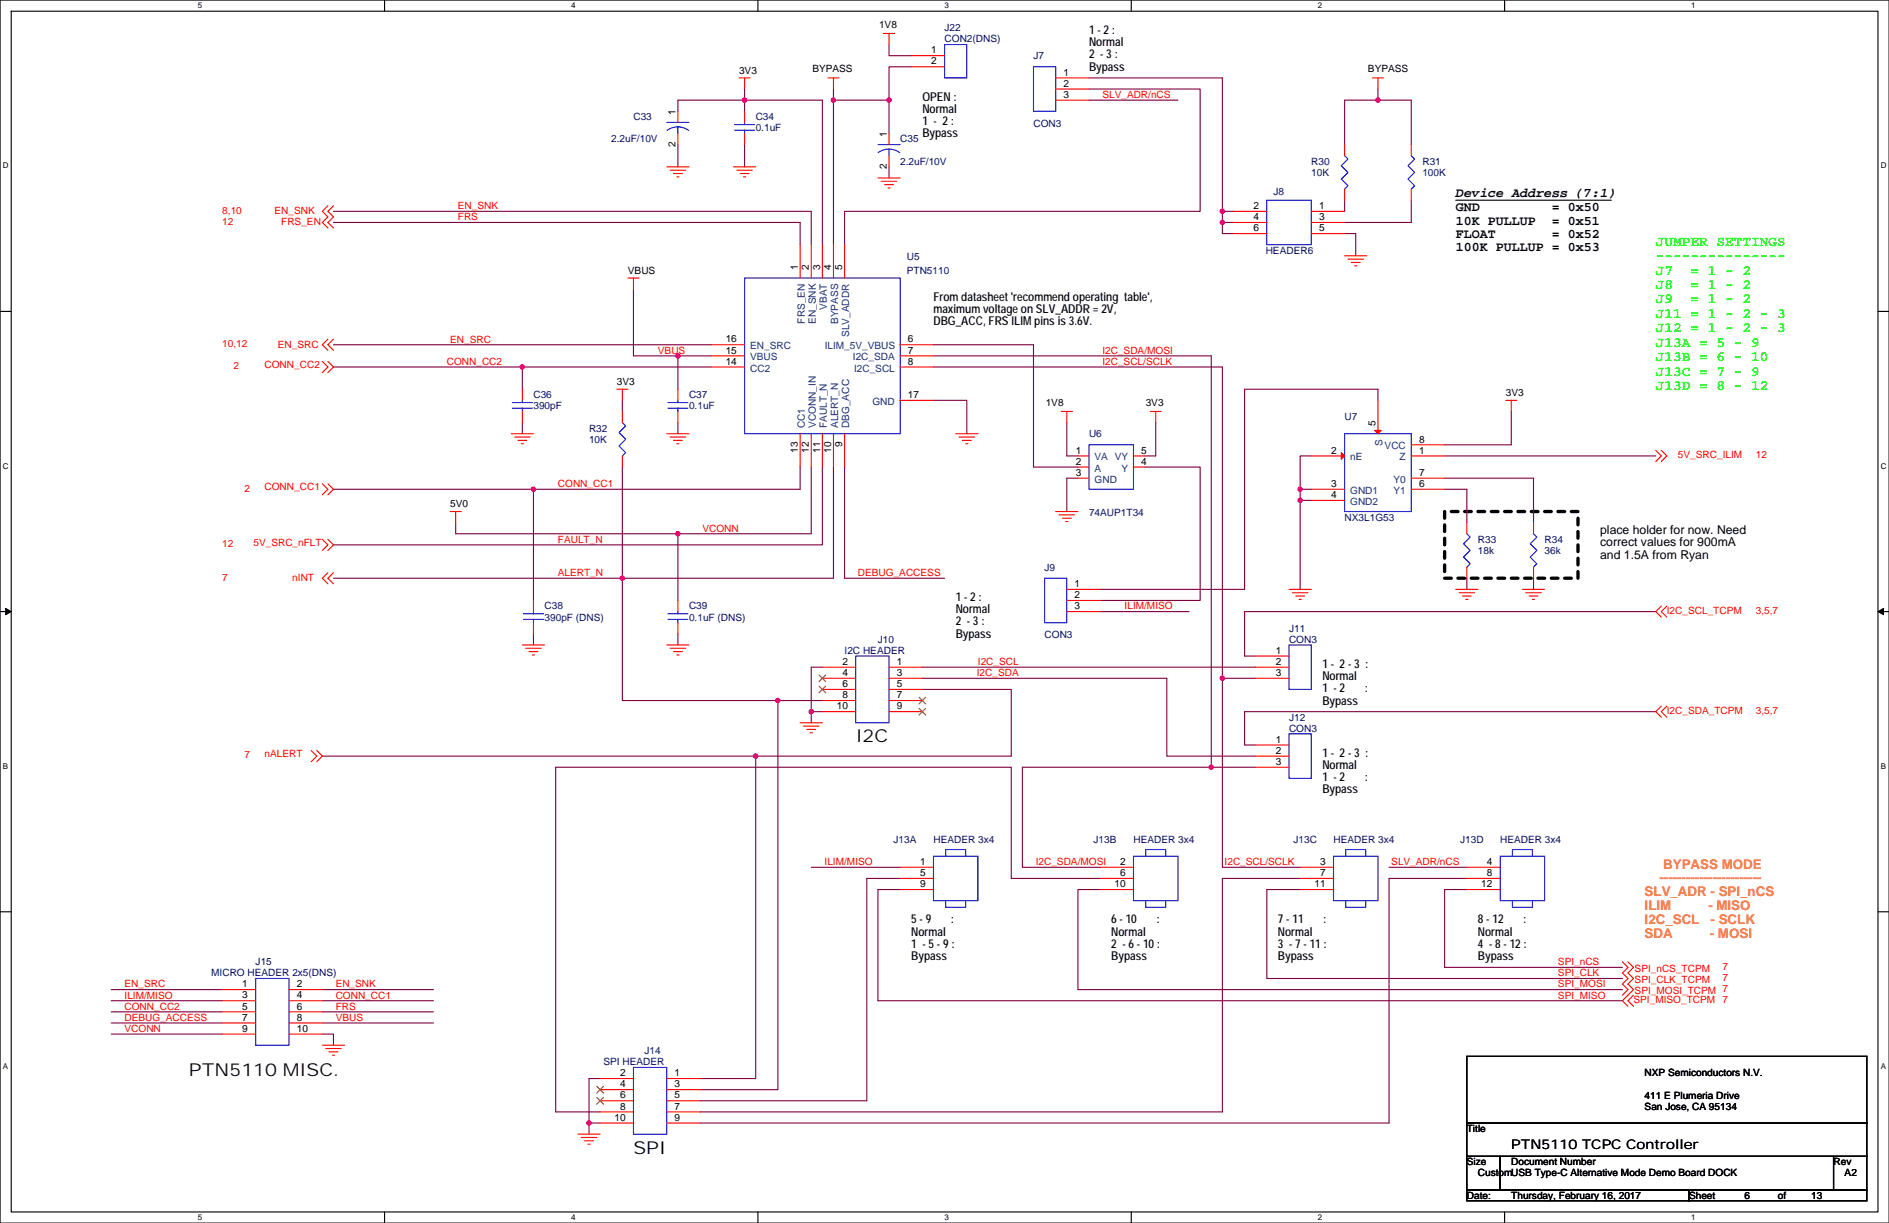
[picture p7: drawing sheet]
<svg xmlns="http://www.w3.org/2000/svg" width="432mm" height="279mm" viewBox="0 0 432 279" stroke-linecap="round" stroke-linejoin="round" font-family="sans-serif">
<path d="M0 0h431.8v279.4h-431.8zM2.6 2.6h426.7v274.3h-426.7z" fill="none" stroke="#000" stroke-width=".25"/>
<g fill="#fff">
<path d="M45.2 .3h1v2h-1z"/>
<path d="M45.2 277.1h1v2.1h-1z"/>
</g>
<path d="M87.9 0v2.6M87.9 276.9v2.5" fill="none" stroke="#000" stroke-width=".25"/>
<g fill="#fff">
<path d="M130.6 .3h1v2h-1z"/>
<path d="M130.6 277.1h1v2.1h-1z"/>
</g>
<path d="M173.2 0v2.6M173.2 276.9v2.5" fill="none" stroke="#000" stroke-width=".25"/>
<g fill="#fff">
<path d="M215.9 .3h1v2h-1z"/>
<path d="M215.9 277.1h1v2.1h-1z"/>
</g>
<path d="M258.6 0v2.6M258.6 276.9v2.5" fill="none" stroke="#000" stroke-width=".25"/>
<g fill="#fff">
<path d="M301.3 .3h1v2h-1z"/>
<path d="M301.3 277.1h1v2.1h-1z"/>
</g>
<path d="M343.9 0v2.6M343.9 276.9v2.5" fill="none" stroke="#000" stroke-width=".25"/>
<g fill="#fff">
<path d="M386.6 .3h1v2h-1z"/>
<path d="M386.6 277.1h1v2.1h-1z"/>
<path d="M.7 36.9h1.2v2h-1.2z"/>
<path d="M429.9 36.9h1.3v2h-1.3z"/>
<path d="M.7 105.4h1.2v2.1h-1.2z"/>
<path d="M429.9 105.4h1.3v2.1h-1.3z"/>
</g>
<path d="M0 71.1h2.6M429.3 71.1h2.5" fill="none" stroke="#000" stroke-width=".25"/>
<g fill="#fff">
<path d="M.7 174h1.2v2h-1.2z"/>
<path d="M429.9 174h1.2v2h-1.2z"/>
</g>
<path d="M0 139.7h2.6M429.3 139.7h2.5" fill="none" stroke="#000" stroke-width=".25"/>
<path d="M1.3 139l1.3 .7-1.3 .7zM429.3 139.7l1.3-.7v1.4z" fill="#000" stroke="#000" stroke-width=".23"/>
<g fill="#fff">
<path d="M.7 242.6h1.2v2h-1.2z"/>
<path d="M429.9 242.6h1.2v2h-1.2z"/>
</g>
<path d="M332.8 45.7h35.5M0 208.3h2.6M429.3 208.3h2.5M335.3 241.3h91.4v15.3h-91.4zM335.3 256.6h91.4v7.6h-91.4zM335.3 271.8h50.8v2.5h-50.8zM335.3 264.2h7.6v7.6h-7.6zM342.9 264.2h76.2v7.6h-76.2zM386.1 271.8h40.6v2.5h-40.6zM419.1 264.2h7.6v7.6h-7.6z" fill="none" stroke="#000" stroke-width=".25"/>
<path d="M330.2 116.9h30.5v15.2h-30.5z" fill="none" stroke="#000" stroke-width=".76" stroke-dasharray="1.5 1.5"/>
<g fill="none" stroke="#800040" stroke-width=".25">
<path d="M203.2 10.2v2.5h5.1M208.3 15.3h-5.1v7.6M248.9 17.8h30.5v30.5M155 33v5.1M170.2 33v5.1M170.2 22.9h-15.2v2.5M170.2 20.3v2.6M170.2 22.9v2.5M170.2 22.9h17.8v33M190.5 20.3v2.6M190.5 22.9v33M190.5 22.9h12.7"/>
<path d="M203.2 38.1v2.6M203.2 22.9v7.6M248.9 22.9h20.4M248.9 20.3h25.4v28h-81.2v7.6M315 22.9h7.6v10.1M315 20.3v2.6M315 22.9h-7.6v10.1M76.2 48.3h109.2v7.6M76.2 50.8h106.7v5.1M279.4 48.3v2.5M279.4 50.8v2.6h2.6M279.4 48.3h2.6"/>
<path d="M279.4 50.8h2.6M307.4 45.7v2.6M307.4 53.4h2.5v5M322.6 45.7v5.1h-15.2M76.2 78.8h86.4M144.8 66.1v15.2h10.2M213.4 78.8h22.8v27.9h10.2M76.2 83.8h43.2M119.4 96.5v2.6M142.3 91.5v2.5M155 96.5v2.6M162.6 83.8h-43.2v5.1"/>
<path d="M162.6 81.3h-7.6v7.6M213.4 81.3h63.5v94h10.1M213.4 91.5h7.6v7.6M213.4 83.8h66v71.2h7.6M243.9 96.5v7.7h2.5M264.2 96.5v7.7h-2.6M315 91.5v-2.6h-30.5v45.7h-33M345.5 94v7.6h-15.3M76.2 111.8h45.7M104.2 119.4v2.5h50.8M142.3 106.7v25.4M182.9 106.7v5.1h-61v25.4"/>
<path d="M185.4 106.7v15.2h-30.4v15.3M188 106.7v17.8h-111.8M190.5 106.7v25.4h-48.2M193.1 106.7v25.4h22.8M246.4 109.2h-2.5v7.7M261.6 106.7h12.7v30.5h-22.8M297.2 111.8v2.5M297.2 111.8h2.5M299.7 104.2h-2.5v7.6M299.7 114.3h-2.5v20.3M330.2 111.8h5.1v7.6M330.2 109.2h20.3v10.2"/>
<path d="M330.2 104.2h48.3M76.2 132.1h66.1M142.3 132.1v27.9h35.5M251.5 139.7h20.3M335.3 132.1v2.5M350.5 132.1v2.5M378.5 139.7h-94v10.2h2.5M121.9 144.8v2.5M155 144.8v2.5M188 152.4h-2.6v10.2h2.6M210.8 152.4h76.2M210.8 155h55.9v17.7h20.3"/>
<path d="M210.8 157.5h20.4v15.2h-58.5v73.7h-12.7M279.4 155v43.1h17.8M73.7 172.7h99M177.8 160h10.2M177.8 160v88.9h-17.8M185.4 162.6v2.5M276.9 175.3h-43.2v22.8h17.8M378.5 162.6h-94v7.6h2.5M185.4 198.1h20.4M317.5 198.1h17.8M205.8 203.2h-5.1v25.4h170.2M205.8 200.7h-7.7v50.8h-38.1"/>
<path d="M251.5 200.7h-20.3v-25.4h-104.2v78.7h10.2M251.5 203.2h-5.1v22.9h124.5M297.2 200.7h-17.8v53.3h-119.4M297.2 203.2h-7.6v20.3h81.3M335.3 200.7h-17.8v55.9h-157.5M335.3 203.2h-5.1v17.8h40.7M25.4 226.1h25.4M25.4 231.2h25.4M25.4 228.6h25.4M25.4 233.7h25.4M25.4 236.2h25.4M73.7 231.2h25.4"/>
<path d="M73.7 228.6h25.4M73.7 226.1h25.4M73.7 233.7h25.4M73.7 236.2h2.5v2.6M134.6 256.6v2.5M137.2 246.4h-2.6v10.2h2.6"/>
</g>
<g fill="#f0f" stroke="#f0f" stroke-width=".25">
<circle cx="185.4" cy="162.6" r=".5"/>
<circle cx="315" cy="22.9" r=".5"/>
<circle cx="119.4" cy="83.8" r=".5"/>
<circle cx="121.9" cy="111.8" r=".5"/>
<circle cx="170.2" cy="22.9" r=".5"/>
<circle cx="190.5" cy="22.9" r=".5"/>
<circle cx="297.2" cy="111.8" r=".5"/>
<circle cx="154.9" cy="121.9" r=".5"/>
<circle cx="279.4" cy="154.9" r=".5"/>
<circle cx="276.9" cy="175.3" r=".5"/>
<circle cx="279.4" cy="50.8" r=".5"/>
<circle cx="279.4" cy="48.3" r=".5"/>
<circle cx="134.6" cy="256.5" r=".5"/>
<circle cx="142.2" cy="132.1" r=".5"/>
<circle cx="177.8" cy="160" r=".5"/>
<circle cx="172.7" cy="172.7" r=".5"/>
<circle cx="154.9" cy="81.3" r=".5"/>
<circle cx="203.2" cy="22.9" r=".5"/>
<circle cx="297.2" cy="114.3" r=".5"/>
</g>
<g fill="none" stroke="#f00" stroke-width=".25">
<path d="M168.9 17.8h2.6M170.2 17.8v2.5M189.3 17.8h2.5M190.5 17.8v2.5M202 7.6h2.5M203.2 7.6v2.6M208.3 12.7h7.6M208.3 15.3h7.6M241.3 17.8h7.6M313.7 17.8h2.6M315 17.8v2.5M152.4 38.1h5.1"/>
<path d="M153.2 38.9h3.5M153.9 39.6h2.1M155 25.4v2.6M155 30.5v2.5M167.7 38.1h5M168.4 38.9h3.6M169.2 39.6h2M170.2 25.4v2.6M170.2 30.5v2.5M203.2 30.5v2.5M203.2 35.6v2.5M241.3 20.3h7.6"/>
<path d="M241.3 22.9h7.6M307.4 33v2.6M322.6 33v2.6M75 47l-1.3 1.3 1.3 1.3-1.3 1.2 1.3 1.3M76.2 47l-1.2 1.3 1.2 1.3-1.2 1.2 1.2 1.3M154.7 40.4h.5M169.9 40.4h.6M182.9 55.9v7.6M185.4 55.9v7.6M188 55.9v7.6M190.5 55.9v7.6M193.1 55.9v7.6"/>
<path d="M200.7 40.7h5.1M201.4 41.4h3.6M202.2 42.2h2M203 42.9h.5M282 48.3h7.6M282 50.8h7.6M282 53.4h7.6M299.7 48.3h7.7M299.7 50.8h7.7M299.7 53.4h7.7M307.4 43.2v2.5M307.4 58.4h5"/>
<path d="M308.1 59.2h3.6M308.9 60h2M322.6 43.2v2.5M75 77.5l-1.3 1.3 1.3 1.2M76.2 77.5l-1.2 1.3 1.2 1.2M143.5 63.5h2.6M144.8 63.5v2.6M162.6 78.8h7.6M205.8 78.8h7.6M309.6 60.7h.6M73.7 82.6l1.3 1.2-1.3 1.3M75 82.6l1.2 1.2-1.2 1.3"/>
<path d="M116.9 99.1h5M117.6 99.8h3.6M119.4 88.9v2.6M119.4 94v2.5M141 88.9h2.5M142.3 88.9v2.6M142.3 94v2.5M152.4 99.1h5.1M153.2 99.8h3.5M155 88.9v2.6M155 94v2.5M162.6 81.3h7.6"/>
<path d="M162.6 83.8h7.6M182.9 99.1v7.6M185.4 99.1v7.6M188 99.1v7.6M190.5 99.1v7.6M193.1 99.1v7.6M205.8 81.3h7.6M205.8 83.8h7.6M205.8 91.5h7.6M218.5 99.1h5M219.2 99.8h3.6M242.6 94h2.5"/>
<path d="M243.9 94v2.5M262.9 94h2.6M264.2 94v2.5M315 91.5v7.6M344.2 91.5h2.5M345.5 91.5v2.5M73.7 110.5l1.3 1.3-1.3 1.3M75 110.5l1.2 1.3-1.2 1.3M102.9 116.9h2.5M104.2 116.9v2.5M118.4 100.6h2M119.1 101.4h.6"/>
<path d="M142.3 104.2v2.5M153.9 100.6h2.1M154.7 101.4h.5M220 100.6h2M220.7 101.4h.6M241.3 116.9h5.1M242.1 117.6h3.5M242.8 118.4h2.1M243.6 119.1h.5M246.4 104.2h2.5M246.4 106.7h2.5M246.4 109.2h2.5"/>
<path d="M259.1 106.7h2.5M259.1 104.2h2.5M299.7 111.8h7.7M299.7 104.2h7.7M299.7 114.3h7.7M322.6 101.6h7.6M322.6 109.2h7.6M322.6 111.8h7.6M322.6 104.2h7.6M335.3 119.4v2.5M350.5 119.4v2.5M378.5 102.9l1.3 1.3-1.3 1.2"/>
<path d="M379.8 102.9l1.2 1.3-1.2 1.2M73.7 123.2l1.3 1.3-1.3 1.3M75 123.2l1.2 1.3-1.2 1.3M75 130.8l-1.3 1.3 1.3 1.3M76.2 130.8l-1.2 1.3 1.2 1.3M121.9 137.2v2.5M155 137.2v2.5M243.9 134.6h7.6M243.9 137.2h7.6M243.9 139.7h7.6M294.7 134.6h5M295.4 135.4h3.6"/>
<path d="M296.2 136.2h2M296.9 136.9h.6M332.8 134.6h5M333.5 135.4h3.6M334.3 136.2h2M335 136.9h.6M335.3 129.6v2.5M348 134.6h5.1M348.8 135.4h3.5M349.5 136.2h2.1M350.3 136.9h.5M350.5 129.6v2.5"/>
<path d="M379.8 138.5l-1.3 1.2 1.3 1.3M381 138.5l-1.2 1.2 1.2 1.3M119.4 147.3h5.1M120.2 148.1h3.5M120.9 148.9h2.1M121.7 149.6h.5M121.9 142.3v2.5M152.4 147.3h5.1M153.2 148.1h3.5M153.9 148.9h2.1M154.7 149.6h.5M155 142.3v2.5"/>
<path d="M188 152.4h7.6M188 155h7.6M188 157.5h7.6M203.2 152.4h7.6M203.2 155h7.6M203.2 157.5h7.6M287 149.9h7.7M287 152.4h7.7M287 155h7.7M71.1 171.5l1.3 1.2-1.3 1.3M72.4 171.5l1.3 1.2-1.3 1.3M182.9 165.1h5.1"/>
<path d="M183.7 165.9h3.5M184.4 166.6h2.1M185.2 167.4h.5M188 160h7.6M188 162.6h7.6M203.2 160h7.6M203.2 162.6h7.6M287 170.2h7.7M287 172.7h7.7M287 175.3h7.7M379.8 161.3l-1.3 1.3 1.3 1.3M381 161.3l-1.2 1.3 1.2 1.3"/>
<path d="M205.8 198.1h7.6M251.5 198.1h7.6M297.2 198.1h7.6M335.3 198.1h7.6M205.8 200.7h7.6M205.8 203.2h7.6M251.5 200.7h7.6M251.5 203.2h7.6M297.2 200.7h7.6M297.2 203.2h7.6M335.3 200.7h7.6M335.3 203.2h7.6"/>
<path d="M370.9 219.7l1.2 1.3-1.2 1.3 1.2 1.2-1.2 1.3 1.2 1.3-1.2 1.3M372.1 219.7l1.3 1.3-1.3 1.3 1.3 1.2-1.3 1.3 1.3 1.3-2.5 2.5 1.2 1.3M50.8 226.1h7.6M50.8 228.6h7.6M50.8 231.2h7.6M50.8 233.7h7.6M50.8 236.2h7.6M66.1 226.1h7.6M66.1 228.6h7.6M66.1 231.2h7.6M66.1 233.7h7.6M66.1 236.2h7.6"/>
<path d="M73.7 238.8h5.1M74.4 239.5h3.6M373.4 227.4l-1.3 1.2 1.3 1.3M75.2 240.3h2M76 241.1h.5M132.1 259.1h5.1M132.9 259.9h3.5M137.2 246.4h7.6M137.2 248.9h7.6M137.2 251.5h7.6M137.2 254h7.6M137.2 256.6h7.6"/>
<path d="M152.4 246.4h7.6M152.4 248.9h7.6M152.4 251.5h7.6M152.4 254h7.6M152.4 256.6h7.6M133.6 260.6h2.1M134.4 261.4h.5"/>
</g>
<g fill="none" stroke="#00f" stroke-width=".25">
<path d="M215.9 10.2h5.1v7.6h-5.1zM236.2 15.3h5.1v10.1h-5.1zM152.4 28h5.1M152.5 29.8a4.1 4.1 0 0 1 4.9 0M155 29v1.5M167.9 29.7h4.6M167.9 28.5h4.6M170.2 28v.5M170.2 29.7v.8M200.7 33h5.1M200.7 34.9a4.1 4.1 0 0 1 5 0M203.2 34.1v1.5"/>
<path d="M307.4 35.6l.7 .7-1.5 1.6 1.5 1.5-1.5 1.5 1.5 1.5-.7 .8M322.6 35.6l.8 .7-1.6 1.6 1.6 1.5-1.6 1.5 1.6 1.5-.8 .8M289.6 45.7h10.1v10.2h-10.1zM170.2 63.5h35.6v35.6h-35.6zM117.1 93.2h4.6M117.1 92h4.6M119.4 91.5v.5M119.4 93.2v.8M142.3 96.5l.7 .8-1.5 1.5 1.5 1.6-1.5 1.5 1.5 1.5-.7 .8M152.7 93.2h4.5M152.7 92h4.5M155 91.5v.5"/>
<path d="M155 93.2v.8M307.4 99.1h15.2v17.8h-15.2zM248.9 101.6h10.2v10.2h-10.2zM121.9 139.7v.5M155 139.7v.5M238.8 132.1h5.1v10.2h-5.1zM335.3 121.9l.8 .8-1.6 1.5 1.6 1.6-1.6 1.5 1.6 1.5-.8 .8M350.5 121.9l.8 .8-1.5 1.5 1.5 1.6-1.5 1.5 1.5 1.5-.8 .8M119.7 141.5h4.5M119.7 140.2h4.5M121.9 141.5v.8M152.7 141.5h4.5"/>
<path d="M152.7 140.2h4.5M155 141.5v.8M195.6 149.9h7.6v15.2h-7.6zM294.7 147.3h5v10.2h-5zM294.7 167.7h5v10.1h-5zM213.4 195.6h10.1v10.2h-10.1zM216.2 195.6v-1.5h4.5v1.5M259.1 195.6h10.2v10.2h-10.2zM261.9 195.6v-1.5h4.6v1.5M304.8 195.6h10.2v10.2h-10.2zM307.6 195.6v-1.5h4.6v1.5M342.9 195.6h10.2v10.2h-10.2z"/>
<path d="M345.7 195.6v-1.5h4.6v1.5M216.2 205.8v1.5h4.5v-1.5M261.9 205.8v1.5h4.6v-1.5M307.6 205.8v1.5h4.6v-1.5M345.7 205.8v1.5h4.6v-1.5M58.4 223.5h7.7v15.3h-7.7zM144.8 243.9h7.6v15.2h-7.6z"/>
</g>
<path d="M187.2 154.2l1.6 1.5M187.2 156.7l1.6 1.6M188.7 154.2l-1.5 1.5M188.7 156.7l-1.5 1.6M210.1 159.3l1.5 1.5M211.6 159.3l-1.5 1.5M210.1 161.8l1.5 1.6M211.6 161.8l-1.5 1.6M136.4 248.2l1.6 1.5M136.4 250.7l1.6 1.6M137.9 248.2l-1.5 1.5M137.9 250.7l-1.5 1.6" fill="none" stroke="#804000" stroke-width=".23"/>
<g fill="#f00" stroke="#f00" stroke-width=".25">
<path d="M314.2 98.3h1.5l-.7 .8z"/>
<path d="M306.6 103.4l.8 .8-.8 .7z"/>
</g>
<g font-size="4.1">
<text x="195.6" y="169.6">I2C</text>
<text x="43.2" y="245.8">PTN5110 MISC.</text>
<text x="144.8" y="263.6">SPI</text>
</g>
<g font-size="3.3" fill="#0f0">
<text x="378.5" y="56.1">JUMPER SETTINGS</text>
<text x="378.5" y="59.4">---------------</text>
<text x="378.5" y="62.7">J7</text>
<text x="386.4" y="62.7">= 1 - 2</text>
<text x="378.5" y="66">J8</text>
<text x="378.5" y="69.3">J9</text>
<text x="386.4" y="66">= 1 - 2</text>
<text x="386.4" y="69.3">= 1 - 2</text>
<text x="378.5" y="72.6">J11 = 1 - 2 - 3</text>
<text x="378.5" y="75.9">J12 = 1 - 2 - 3</text>
<text x="378.5" y="79.2">J13A = 5 - 9</text>
<text x="378.5" y="82.5">J13B = 6 - 10</text>
<text x="378.5" y="85.8">J13C = 7 - 9</text>
<text x="378.5" y="89.1">J13D = 8 - 12</text>
</g>
<g font-size="3">
<text x="332.8" y="45">Device Address (7:1)</text>
<text x="332.8" y="48.3">GND</text>
<text x="332.8" y="51.4">10K PULLUP</text>
<text x="354.7" y="48.3">= 0x50</text>
<text x="354.7" y="51.4">= 0x51</text>
<text x="332.8" y="54.4">FLOAT</text>
<text x="332.8" y="57.4">100K PULLUP = 0x53</text>
<text x="354.7" y="54.4">= 0x52</text>
<text x="345.5" y="262.4">PTN5110 TCPC Controller</text>
</g>
<g font-size="3" fill="#ff8000">
<text x="379.3" y="201.6">-----------------------</text>
<text x="380.2" y="198.4">BYPASS MODE</text>
<text x="375.9" y="204.7">SLV_ADR - SPI_nCS</text>
<text x="375.9" y="207.9">ILIM</text>
<text x="390.5" y="207.9">- MISO</text>
<text x="375.9" y="211.1">I2C_SCL</text>
<text x="375.9" y="214.2">SDA</text>
<text x="390.8" y="214.2">- MOSI</text>
<text x="391" y="211.1">- SCLK</text>
</g>
<g font-size="2.8">
<text x="248.9" y="7.7">1 - 2 :</text>
<text x="248.9" y="10.5">Normal</text>
<text x="248.9" y="13.4">2 - 3 :</text>
<text x="248.9" y="16.2">Bypass</text>
<text x="210.8" y="23">OPEN :</text>
<text x="210.8" y="25.8">Normal</text>
<text x="210.8" y="28.6">1 - 2 :</text>
<text x="210.8" y="31.4">Bypass</text>
<text x="213.4" y="68.7">From datasheet 'recommend operating table',</text>
<text x="213.4" y="71.5">maximum voltage on SLV_ADDR = 2V,</text>
<text x="213.4" y="74.3">DBG_ACC, FRS ILIM pins is 3.6V.</text>
<text x="365.8" y="121.9">place holder for now. Need</text>
<text x="365.8" y="124.8">correct values for 900mA</text>
<text x="365.8" y="127.7">and 1.5A from Ryan</text>
<text x="218.5" y="137.3">1 - 2 :</text>
<text x="218.5" y="140.1">Normal</text>
<text x="218.5" y="142.9">2 - 3 :</text>
<text x="218.5" y="145.7">Bypass</text>
<text x="302.3" y="152.5">1 - 2 - 3 :</text>
<text x="302.3" y="155.3">Normal</text>
<text x="302.3" y="158.1">1 - 2</text>
<text x="302.3" y="161">Bypass</text>
<text x="312" y="158.1">:</text>
<text x="302.3" y="172.8">1 - 2 - 3 :</text>
<text x="302.3" y="175.6">Normal</text>
<text x="302.3" y="178.5">1 - 2</text>
<text x="312" y="178.5">:</text>
<text x="302.3" y="181.3">Bypass</text>
<text x="208.3" y="210.9">5 - 9</text>
<text x="208.3" y="213.7">Normal</text>
<text x="217.3" y="210.9">:</text>
<text x="254" y="210.9">6 - 10</text>
<text x="254" y="213.7">Normal</text>
<text x="264.3" y="210.9">:</text>
<text x="292.1" y="210.9">7 - 11</text>
<text x="292.1" y="213.7">Normal</text>
<text x="302.4" y="210.9">:</text>
<text x="337.8" y="210.9">8 - 12</text>
<text x="337.8" y="213.7">Normal</text>
<text x="348.2" y="210.9">:</text>
<text x="208.3" y="216.6">1 - 5 - 9 :</text>
<text x="208.3" y="219.4">Bypass</text>
<text x="254" y="216.6">2 - 6 - 10 :</text>
<text x="254" y="219.4">Bypass</text>
<text x="292.1" y="216.6">3 - 7 - 11 :</text>
<text x="292.1" y="219.4">Bypass</text>
<text x="337.8" y="216.6">4 - 8 - 12 :</text>
<text x="337.8" y="219.4">Bypass</text>
</g>
<g font-size="2.3">
<text x="200.9" y="6.4">1V8</text>
<text x="168.9" y="16.8">3V3</text>
<text x="185.7" y="16.6">BYPASS</text>
<text x="212.9" y="12.2">1</text>
<text x="212.9" y="14.7">2</text>
<text x="243.1" y="17.3">1</text>
<text x="312.7" y="16.6">BYPASS</text>
<text x="243.1" y="19.8">2</text>
<text x="243.1" y="22.4">3</text>
<text x="154.4" y="26.2" transform="rotate(-90 154.4 26.2)">1</text>
<text x="154.4" y="33.6" transform="rotate(-90 154.4 33.6)">2</text>
<text x="202.7" y="31.3" transform="rotate(-90 202.7 31.3)">1</text>
<text x="202.7" y="38.7" transform="rotate(-90 202.7 38.7)">2</text>
<text x="286.5" y="47.8">2</text>
<text x="301.5" y="47.8">1</text>
<text x="286.5" y="50.3">4</text>
<text x="286.5" y="52.8">6</text>
<text x="301.5" y="50.3">3</text>
<text x="301.5" y="52.8">5</text>
<text x="143.5" y="62.5">VBUS</text>
<text x="182.4" y="61.7" transform="rotate(-90 182.4 61.7)">1</text>
<text x="184.9" y="61.7" transform="rotate(-90 184.9 61.7)">2</text>
<text x="187.5" y="61.7" transform="rotate(-90 187.5 61.7)">3</text>
<text x="190" y="61.7" transform="rotate(-90 190 61.7)">4</text>
<text x="192.5" y="61.7" transform="rotate(-90 192.5 61.7)">5</text>
<text x="165.9" y="78.2">16</text>
<text x="165.9" y="80.8">15</text>
<text x="165.9" y="83.3">14</text>
<text x="207.5" y="83.3">8</text>
<text x="207.5" y="78.2">6</text>
<text x="207.5" y="80.8">7</text>
<text x="141" y="87.9">3V3</text>
<text x="207.5" y="90.9">17</text>
<text x="239" y="92.8">1V8</text>
<text x="261.9" y="92.8">3V3</text>
<text x="344.2" y="90.5">3V3</text>
<text x="314.5" y="97.3" transform="rotate(-90 314.5 97.3)">5</text>
<text x="324.4" y="101.1">8</text>
<text x="182.4" y="103.4" transform="rotate(-90 182.4 103.4)">13</text>
<text x="184.9" y="103.4" transform="rotate(-90 184.9 103.4)">12</text>
<text x="187.5" y="103.4" transform="rotate(-90 187.5 103.4)">11</text>
<text x="190" y="103.4" transform="rotate(-90 190 103.4)">10</text>
<text x="192.5" y="102.2" transform="rotate(-90 192.5 102.2)">9</text>
<text x="245.9" y="103.6">1</text>
<text x="245.9" y="106.2">2</text>
<text x="260.9" y="103.6">5</text>
<text x="260.9" y="106.2">4</text>
<text x="304.3" y="103.6">2</text>
<text x="324.4" y="103.6">1</text>
<text x="245.9" y="108.7">3</text>
<text x="304.3" y="111.3">3</text>
<text x="304.3" y="113.8">4</text>
<text x="324.4" y="108.7">7</text>
<text x="324.4" y="111.3">6</text>
<text x="102.9" y="115.9">5V0</text>
<text x="245.6" y="134.1">1</text>
<text x="245.6" y="136.7">2</text>
<text x="245.6" y="139.2">3</text>
<text x="291.6" y="149.4">1</text>
<text x="192.6" y="151.9">2</text>
<text x="192.6" y="154.4">4</text>
<text x="205" y="151.9">1</text>
<text x="205" y="154.4">3</text>
<text x="291.6" y="151.9">2</text>
<text x="291.6" y="154.4">3</text>
<text x="192.6" y="157">6</text>
<text x="192.6" y="159.5">8</text>
<text x="205" y="157">5</text>
<text x="205" y="159.5">7</text>
<text x="191.3" y="162.1">10</text>
<text x="205" y="162.1">9</text>
<text x="291.6" y="169.7">1</text>
<text x="291.6" y="172.2">2</text>
<text x="291.6" y="174.8">3</text>
<text x="210.3" y="197.6">1</text>
<text x="256.1" y="197.6">2</text>
<text x="301.8" y="197.6">3</text>
<text x="339.9" y="197.6">4</text>
<text x="210.3" y="200.2">5</text>
<text x="210.3" y="202.7">9</text>
<text x="254.8" y="202.7">10</text>
<text x="256.1" y="200.2">6</text>
<text x="300.5" y="202.7">11</text>
<text x="301.8" y="200.2">7</text>
<text x="338.6" y="202.7">12</text>
<text x="339.9" y="200.2">8</text>
<text x="55.4" y="225.6">1</text>
<text x="67.8" y="225.6">2</text>
<text x="55.4" y="228.1">3</text>
<text x="55.4" y="230.6">5</text>
<text x="55.4" y="233.2">7</text>
<text x="67.8" y="228.1">4</text>
<text x="67.8" y="230.6">6</text>
<text x="67.8" y="233.2">8</text>
<text x="55.4" y="235.7">9</text>
<text x="67.8" y="235.7">10</text>
<text x="141.8" y="245.9">2</text>
<text x="154.2" y="245.9">1</text>
<text x="375.9" y="245.9">NXP Semiconductors N.V.</text>
<text x="141.8" y="248.4">4</text>
<text x="141.8" y="251">6</text>
<text x="154.2" y="248.4">3</text>
<text x="154.2" y="251">5</text>
<text x="375.9" y="251">411 E Plumeria Drive</text>
<text x="140.5" y="256">10</text>
<text x="141.8" y="253.5">8</text>
<text x="154.2" y="253.5">7</text>
<text x="154.2" y="256">9</text>
<text x="375.9" y="253.5">San Jose, CA 95134</text>
<text x="335.3" y="258.6">Title</text>
<text x="335.3" y="266.2">Size</text>
<text x="337.8" y="268.8">CustomUSB Type-C Alternative Mode Demo Board DOCK</text>
<text x="345.5" y="266.2">Document Number</text>
<text x="419.1" y="266.2">Rev</text>
<text x="421.7" y="268.8">A2</text>
<text x="335.3" y="273.9">Date:</text>
<text x="345.5" y="273.9">Thursday, February 16, 2017</text>
<text x="386.1" y="273.9">Sheet</text>
<text x="398.8" y="273.9">6</text>
<text x="406.4" y="273.9">of</text>
<text x="414" y="273.9">13</text>
</g>
<g font-size="2.3" fill="#000080">
<text x="215.9" y="7.2">J22</text>
<text x="215.9" y="9.7">CON2(DNS)</text>
<text x="236.2" y="13.5">J7</text>
<text x="144.8" y="27.5">C33</text>
<text x="172.7" y="27.5">C34</text>
<text x="236.2" y="29">CON3</text>
<text x="139.7" y="32.6">2.2uF/10V</text>
<text x="172.7" y="30">0.1uF</text>
<text x="205.8" y="32.6">C35</text>
<text x="205.8" y="37.6">2.2uF/10V</text>
<text x="299.7" y="37.6">R30</text>
<text x="299.7" y="40.2">10K</text>
<text x="325.1" y="37.6">R31</text>
<text x="325.1" y="40.2">100K</text>
<text x="291.1" y="44.5">J8</text>
<text x="207.3" y="59.5">U5</text>
<text x="289.3" y="58">HEADER6</text>
<text x="207.3" y="62.5">PTN5110</text>
<text x="121.9" y="91">C36</text>
<text x="121.9" y="93.5">390pF</text>
<text x="157.5" y="91">C37</text>
<text x="157.5" y="93.5">0.1uF</text>
<text x="134.6" y="98.6">R32</text>
<text x="134.6" y="101.1">10K</text>
<text x="248.9" y="99.9">U6</text>
<text x="307.4" y="96.1">U7</text>
<text x="248.9" y="117.9">74AUP1T34</text>
<text x="307.4" y="118.9">NX3L1G53</text>
<text x="337.8" y="124">R33</text>
<text x="353.1" y="124">R34</text>
<text x="238.8" y="130.3">J9</text>
<text x="337.8" y="126.5">18k</text>
<text x="353.1" y="126.5">36k</text>
<text x="124.5" y="139.2">C38</text>
<text x="124.5" y="141.8">390pF (DNS)</text>
<text x="157.5" y="139.2">C39</text>
<text x="157.5" y="141.8">0.1uF (DNS)</text>
<text x="193.1" y="149.4">I2C HEADER</text>
<text x="200.7" y="146.9">J10</text>
<text x="238.8" y="145.8">CON3</text>
<text x="294.7" y="144.3">J11</text>
<text x="294.7" y="146.9">CON3</text>
<text x="294.7" y="164.6">J12</text>
<text x="294.7" y="167.2">CON3</text>
<text x="204.2" y="192.6">J13A</text>
<text x="213.4" y="192.6">HEADER 3x4</text>
<text x="250" y="192.6">J13B</text>
<text x="259.1" y="192.6">HEADER 3x4</text>
<text x="295.7" y="192.6">J13C</text>
<text x="304.8" y="192.6">HEADER 3x4</text>
<text x="333.8" y="192.6">J13D</text>
<text x="342.9" y="192.6">HEADER 3x4</text>
<text x="58.4" y="220.5">J15</text>
<text x="48.3" y="223.1">MICRO HEADER 2x5(DNS)</text>
<text x="137.9" y="243.4">SPI HEADER</text>
<text x="147.3" y="240.8">J14</text>
</g>
<g font-size="2.3" fill="#f00">
<text x="252" y="22.4">SLV_ADR/nCS</text>
<text x="104.7" y="47.8">EN_SNK</text>
<text x="50.8" y="48.8">8,10</text>
<text x="50.8" y="51.4">12</text>
<text x="62.8" y="48.8">EN_SNK</text>
<text x="64.3" y="51.4">FRS_EN</text>
<text x="104.7" y="50.3">FRS</text>
<text x="50.8" y="79.3">10,12</text>
<text x="63.5" y="79.5">EN_SRC</text>
<text x="102.1" y="83.3">CONN_CC2</text>
<text x="102.9" y="78.3">EN_SRC</text>
<text x="150.4" y="80.8">VBUS</text>
<text x="252" y="83.3">I2C_SCL/SCLK</text>
<text x="252" y="80.8">I2C_SDA/MOSI</text>
<text x="53.4" y="84.4">2</text>
<text x="60.5" y="84.1">CONN_CC2</text>
<text x="383.6" y="104.7">5V_SRC_ILIM</text>
<text x="401.3" y="104.7">12</text>
<text x="55.9" y="112.3">2</text>
<text x="60.5" y="112.1">CONN_CC1</text>
<text x="127.5" y="111.3">CONN_CC1</text>
<text x="50.8" y="125">12</text>
<text x="57.9" y="124.8">5V_SRC_nFLT</text>
<text x="127.5" y="124">FAULT_N</text>
<text x="160.5" y="121.4">VCONN</text>
<text x="127.5" y="131.6">ALERT_N</text>
<text x="196.1" y="131.6">DEBUG_ACCESS</text>
<text x="50.8" y="132.6">7</text>
<text x="66.8" y="132.6">nINT</text>
<text x="257.1" y="139.2">ILIM/MISO</text>
<text x="381" y="140.3">I2C_SCL_TCPM</text>
<text x="401.3" y="140.3">3,5,7</text>
<text x="223.3" y="154.5">I2C_SDA</text>
<text x="223.5" y="151.9">I2C_SCL</text>
<text x="381" y="163.1">I2C_SDA_TCPM</text>
<text x="401.3" y="163.1">3,5,7</text>
<text x="55.9" y="173.3">7</text>
<text x="60.5" y="173">nALERT</text>
<text x="188.5" y="197.6">ILIM/MISO</text>
<text x="236.7" y="197.6">I2C_SDA/MOSI</text>
<text x="279.9" y="197.6">I2C_SCL/SCLK</text>
<text x="318" y="197.6">SLV_ADR/nCS</text>
<text x="356.1" y="220.5">SPI_nCS</text>
<text x="393.7" y="221.5">7</text>
<text x="28.5" y="225.6">EN_SRC</text>
<text x="76.7" y="225.6">EN_SNK</text>
<text x="356.1" y="223">SPI_CLK</text>
<text x="356.1" y="225.6">SPI_MOSI</text>
<text x="373.7" y="224.6">SPI_CLK_TCPM</text>
<text x="373.7" y="222">SPI_nCS_TCPM</text>
<text x="373.7" y="227.1">SPI_MOSI_TCPM 7</text>
<text x="393.7" y="224.1">7</text>
<text x="28.5" y="230.7">CONN_CC2</text>
<text x="28.5" y="228.1">ILIM/MISO</text>
<text x="28.5" y="233.2">DEBUG_ACCESS</text>
<text x="76.7" y="230.7">FRS</text>
<text x="76.7" y="228.1">CONN_CC1</text>
<text x="76.7" y="233.2">VBUS</text>
<text x="356.1" y="228.1">SPI_MISO</text>
<text x="373.4" y="229.2">SPI_MISO_TCPM</text>
<text x="393.7" y="229.2">7</text>
<text x="28.5" y="235.7">VCONN</text>
</g>
<g font-size="2.3" fill="#004080">
<text x="189" y="70.8" transform="rotate(-90 189 70.8)">VBAT</text>
<text x="184" y="73.9" transform="rotate(-90 184 73.9)">FRS_EN</text>
<text x="186.5" y="74.1" transform="rotate(-90 186.5 74.1)">EN_SNK</text>
<text x="191.6" y="74.1" transform="rotate(-90 191.6 74.1)">BYPASS</text>
<text x="194.1" y="77" transform="rotate(-90 194.1 77)">SLV_ADDR</text>
<text x="171.5" y="79.8">EN_SRC</text>
<text x="171.5" y="82.3">VBUS</text>
<text x="188.5" y="79.8">ILIM_5V_VBUS</text>
<text x="195" y="82.3">I2C_SDA</text>
<text x="171.5" y="84.9">CC2</text>
<text x="195.2" y="84.9">I2C_SCL</text>
<text x="199.4" y="92.5">GND</text>
<text x="184" y="97.8" transform="rotate(-90 184 97.8)">CC1</text>
<text x="186.5" y="97.8" transform="rotate(-90 186.5 97.8)">VCONN_IN</text>
<text x="189" y="97.8" transform="rotate(-90 189 97.8)">FAULT_N</text>
<text x="191.6" y="97.8" transform="rotate(-90 191.6 97.8)">ALERT_N</text>
<text x="194.1" y="97.8" transform="rotate(-90 194.1 97.8)">DBG_ACC</text>
<text x="316" y="101.9" transform="rotate(-90 316 101.9)">S</text>
<text x="250.2" y="105.2">VA VY</text>
<text x="250.2" y="107.7">A</text>
<text x="256.3" y="107.7">Y</text>
<text x="308.6" y="105.2">nE</text>
<text x="316.5" y="102.7">VCC</text>
<text x="319.9" y="105.2">Z</text>
<text x="250.2" y="110.3">GND</text>
<text x="308.6" y="112.8">GND1</text>
<text x="318.6" y="110.3">Y0</text>
<text x="318.6" y="112.8">Y1</text>
<text x="308.6" y="115.4">GND2</text>
</g>
<g font-size="1.8">
<text x="45.2" y="1.9">5</text>
<text x="130.6" y="1.9">4</text>
<text x="215.9" y="1.9">3</text>
<text x="301.3" y="1.9">2</text>
<text x="386.6" y="1.9">1</text>
<text x=".7" y="38.5">D</text>
<text x="429.9" y="38.5">D</text>
<text x=".7" y="107.1">C</text>
<text x="429.9" y="107.1">C</text>
<text x=".7" y="175.6">B</text>
<text x="429.9" y="175.6">B</text>
<text x=".7" y="244.2">A</text>
<text x="429.9" y="244.2">A</text>
<text x="45.2" y="278.8">5</text>
<text x="130.6" y="278.8">4</text>
<text x="215.9" y="278.8">3</text>
<text x="301.3" y="278.8">2</text>
<text x="386.6" y="278.8">1</text>
</g>
</svg>
